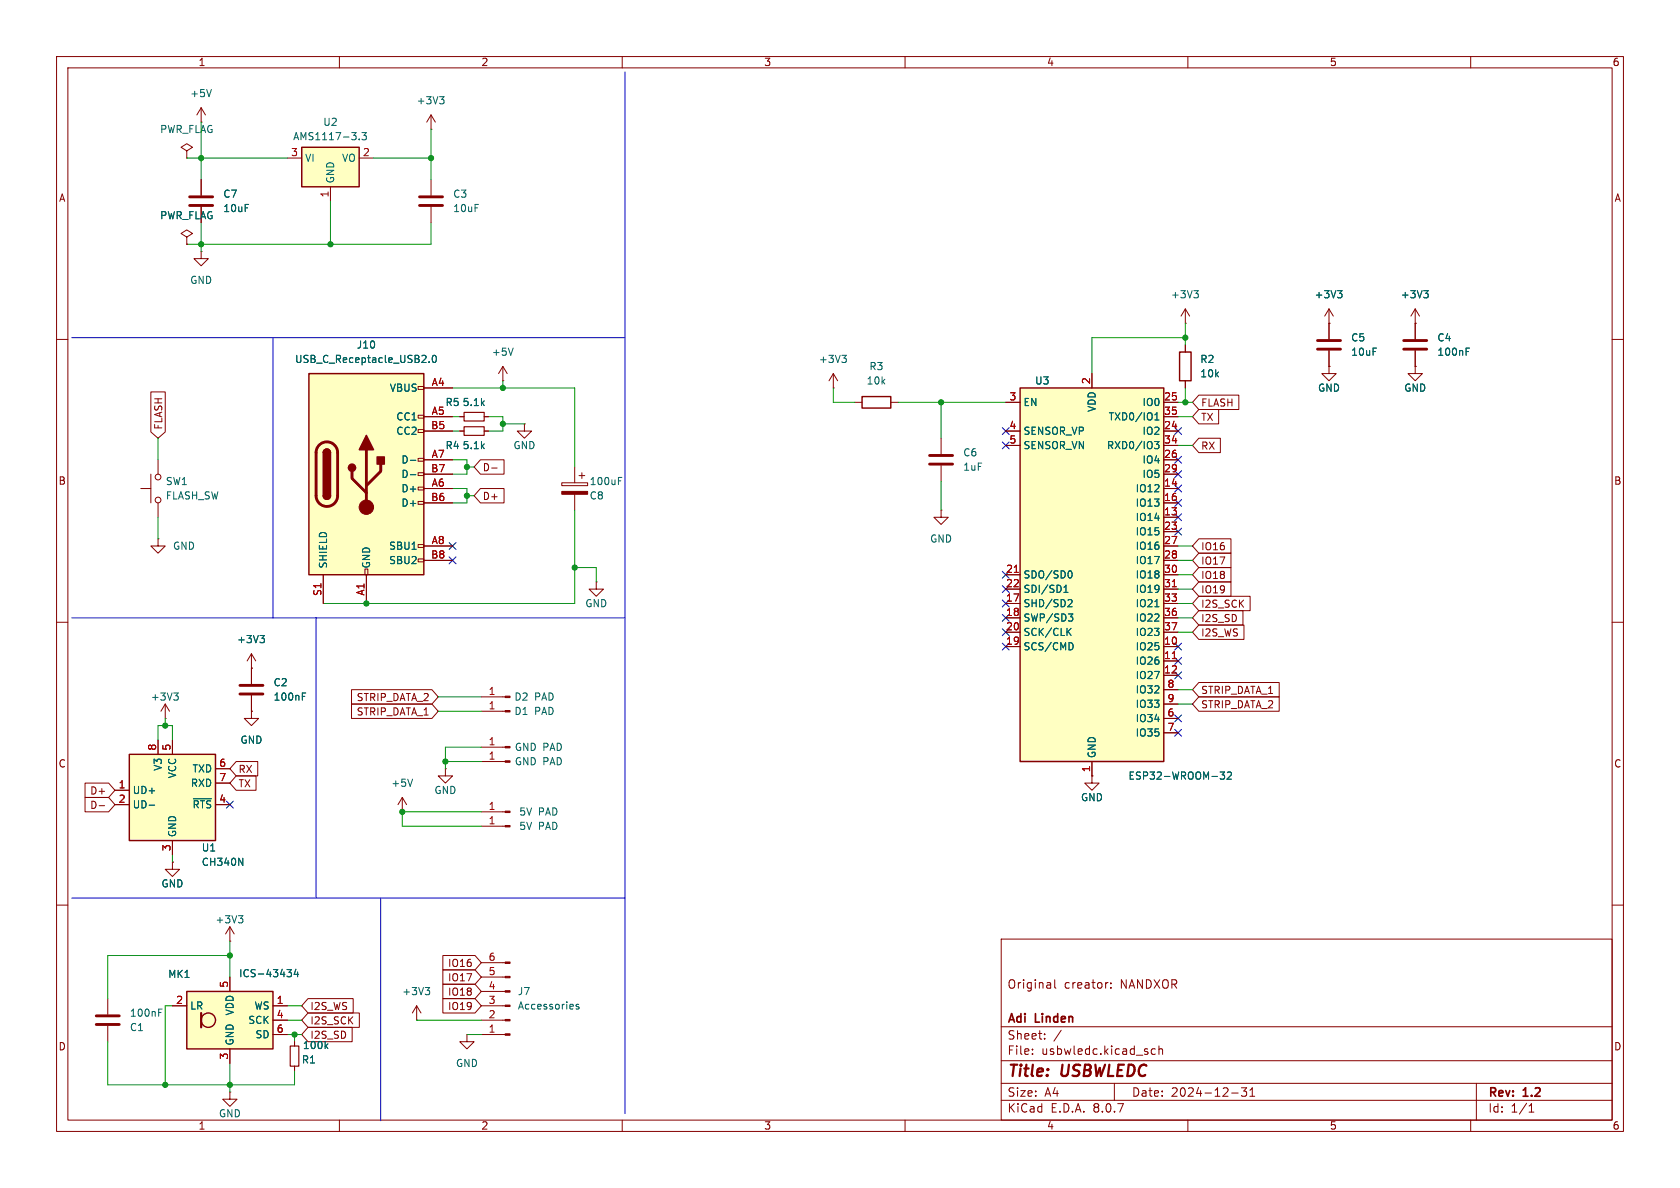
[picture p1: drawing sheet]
<svg xmlns="http://www.w3.org/2000/svg" width="297mm" height="210mm" viewBox="0 0 297 210" stroke-linecap="round" stroke-linejoin="round" font-family="sans-serif">
<g fill="none" stroke="#840000" stroke-width=".18">
<path d="M10 10h277v190h-277zM12 12h273v186h-273zM60 10v2M110 10v2M160 10v2M210 10v2M260 10v2M209.5 57.2h.1M209.5 54.6l-.7 1.3M209.5 54.6v2.6M209.5 54.6l.8 1.3M234.9 57.2h.1"/>
<path d="M234.9 54.6l-.7 1.3M234.9 54.6v5.3M234.9 54.6l.8 1.3M250.2 57.2h.1M250.2 54.6l-.8 1.3M250.2 54.6v5.3M250.2 54.6l.8 1.3M10 60h2M209.5 61v1.2M209.5 67.3v1.3M234.9 64.8v1.2h1.3l-1.3 1.3-1.2-1.3h1.2M234.9 64.8h.1"/>
<path d="M234.9 62v2.8M250.2 64.8v1.2h1.3l-1.3 1.3-1.3-1.3h1.3M250.2 64.8h.1M250.2 62v2.8M285 60h2M10 110h2M285 110h2M10 160h2M73.7 177.8l-.8 1.3M73.7 177.8v2.5M73.7 177.8l.7 1.3M177 166h108v32h-108z"/>
<path d="M186.5 173.2v1.3l.2 .2M195.9 173.7l-.3 .1M196.4 174.6v.1M196.4 173.8v.1M285 160h2M40.6 193v1.3h1.3l-1.3 1.3-1.2-1.3h1.2M40.6 193h.1M60 198v2M73.7 180.3h.1M110 198v2M160 198v2M177 194.5h108"/>
<path d="M177 191.5h108M177 187.5h108M177 181.5h108M182.5 186.3v.1M182.5 185.5v.1M184.7 183.6v.1M184.7 182.8v.1M187.6 182.1l-1.3 2M197 191.5v3M204.2 185.5l-.4-.1-.3 .3v.4l.2 .2h.5M204.9 185.5l.2-.1 .4 .1v.9M204.9 184.9v1.5"/>
<path d="M210 198v2M217.7 193.2h1.2M219.5 192.3h.9l-.5 .6 .4 .1v.7l-.2 .1h-.4l-.2-.1M221 193.8h.8M221 192.7l.4-.4v1.5M260 198v2M261 191.5v6.5M270.3 196.6h.9M270.3 195.5l.4-.4v1.5"/>
</g>
<path d="M211.1 51.4h.7l-.4 .5M211.6 51.9l.2 .2v.3l-.2 .2M236.5 51.4h.7l-.4 .5M237 51.9l.2 .2v.3l-.2 .2M251.7 51.4h.8l-.4 .5M252.2 51.9l.3 .2v.3l-.3 .2M259.2 62.1h.4M259.2 61.5h.6M75.2 174.6h.8l-.5 .5M75.7 175.1l.3 .2v.3l-.3 .2" fill="none" stroke="#006464" stroke-width=".18"/>
<path d="M208.5 62.2h2.1v5.1h-2.1z" fill="none" stroke="#840000" stroke-width=".25"/>
<path d="M232.9 61.7h4.1M232.9 60.2h4.1M248.2 61.7h4M248.2 60.2h4" fill="none" stroke="#840000" stroke-width=".51"/>
<path d="M180.3 68.6h25.4v66h-25.4z" fill="#ffffc2"/>
<path d="M180.3 68.6h25.4v66h-25.4z" fill="none" stroke="#840000" stroke-width=".25"/>
<g fill="none" stroke="#840000" stroke-width=".18">
<path d="M177.8 76.2h2.5M177.8 71.1h2.5M177.8 78.7h2.5M193 66v2.6M205.7 76.2h2.6M205.7 71.1h2.6M205.7 78.7h2.6M205.7 73.7h2.6M205.7 91.4h2.6M205.7 86.4h2.6M205.7 88.9h2.6M205.7 94h2.6"/>
<path d="M205.7 81.3h2.6M205.7 96.5h2.6M205.7 99.1h2.6M205.7 83.8h2.6M177.8 114.3h2.5M177.8 106.7h2.5M177.8 109.2h2.5M177.8 111.8h2.5M177.8 101.6h2.5M177.8 104.1h2.5M205.7 114.3h2.6M205.7 116.8h2.6"/>
<path d="M205.7 119.4h2.6M205.7 106.7h2.6M205.7 109.2h2.6M205.7 111.8h2.6M205.7 101.6h2.6M205.7 104.1h2.6M193 134.6v2.6M205.7 127h2.6M205.7 129.5h2.6M205.7 121.9h2.6M205.7 124.5h2.6M19 176.5v2.8"/>
<path d="M19 181.4v2.8"/>
</g>
<path d="M179.3 101.2h.7M207.3 116.4h.7M207.3 103.7h.7" fill="none" stroke="#a90000" stroke-width=".18"/>
<g fill="none" stroke="#006464" stroke-width=".18">
<path d="M204.1 78h.8l-.4 .5 .3 .2v.5l-.2 .1h-.4M204.2 74.2h.7M204.2 73.3l.3-.3v1.2M188.1 104.7h.7M188.1 103.8l.3-.4v1.3M188.8 111.6l.6 .7M188.9 108.5h.8l-.5 .5 .4 .1 .1 .5-.3 .2h-.3M189 106l.4 .1 .1 .3-.8 .9h.8M189.1 100.9a.68 .68 0 0 1 .5 .6 .68 .68 0 0 1-.5 .7M189.4 111.1l-.8 .7M189.5 113.7l.2 .5-.2 .6M204.2 107.3h.7"/>
<path d="M215.7 136.5h.8l-.4 .5 .3 .1v.5l-.1 .1-.6-.1M217 136.6l.5-.1 .2 .3-.8 .9h.8M28.1 179h.4M28.1 178.4h.6"/>
</g>
<path d="M17 179.6h4.1M17 181.1h4.1" fill="none" stroke="#840000" stroke-width=".51"/>
<path d="M54.6 66h20.3v35.6h-20.3z" fill="#ffffc2"/>
<g fill="none" stroke="#840000" stroke-width=".18">
<path d="M73.9 75.9h1v.6h-1zM73.9 73.4h1v.5h-1zM73.9 68.3h1v.5h-1zM74.9 68.6h5.1M74.9 73.7h5.1M74.9 76.2h5.1M73.9 98.8h1v.5h-1zM73.9 96.3h1v.5h-1zM73.9 88.6h1v.6h-1zM73.9 86.1h1v.5h-1zM73.9 83.6h1v.5h-1zM73.9 81h1v.5h-1z"/>
<path d="M74.9 86.4h5.1M74.9 81.3h5.1M74.9 96.5h5.1M74.9 88.9h5.1M74.9 83.8h5.1M74.9 99.1h5.1M57.1 101.6v5.1M64.5 100.6h.5v1h-.5zM64.8 101.6v5.1"/>
</g>
<path d="M54.6 66h20.3v35.6h-20.3zM57.1 87.6a.64 .64 0 0 0 .7 .7 .64 .64 0 0 0 .6-.7M57.1 80a.64 .64 0 0 1 .7-.6 .64 .64 0 0 1 .6 .6" fill="none" stroke="#840000" stroke-width=".25"/>
<path d="M56.4 78.7a1.9 1.9 0 0 1 2.1-.4 1.9 1.9 0 0 1 1.2 1.7v7.6a1.91 1.91 0 0 1-1.9 1.9 1.91 1.91 0 0 1-1.9-1.9v-7.7l.2-.7zM64.8 79.5v10.2M62.2 83.3v1.3l2.6 2.5M67.3 82v1.3l-2.5 2.6" fill="none" stroke="#840000" stroke-width=".51"/>
<g fill="#840000" stroke="#840000" stroke-width=".25">
<path d="M57.1 87.6h1.3a.64 .64 0 0 1-.6 .7 .64 .64 0 0 1-.7-.7z"/>
<path d="M57.1 80h1.3v7.6h-1.3z"/>
<path d="M57.3 79.6a.64 .64 0 0 1 .7-.2 .64 .64 0 0 1 .4 .6h-1.3z"/>
<path d="M64.8 77l1.2 2.5h-2.5z"/>
<path d="M66.7 80.8h1.2v1.2h-1.2z"/>
<circle cx="62.2" cy="82.7" r=".63"/>
</g>
<circle cx="64.8" cy="89.7" r="1.27" fill="#840000" stroke="#840000" stroke-width=".18"/>
<path d="M75.9 64v.1M76.6 62.9l.1-.1a.68 .68 0 0 1 .5 .6 .68 .68 0 0 1-.5 .7 .84 .84 0 0 1-.1-1.2zM72.5 81.4h1M72.5 83.9h1" fill="none" stroke="#006464" stroke-width=".18"/>
<path d="M22.9 133.4h15.2v15.2h-15.2z" fill="#ffffc2"/>
<path d="M22.9 133.4h15.2v15.2h-15.2z" fill="none" stroke="#840000" stroke-width=".25"/>
<g fill="none" stroke="#840000" stroke-width=".18">
<path d="M35.6 19.1v2.5M35.6 19.1l-.8 1.2M35.6 19.1l.7 1.2M33 26.7l1-.7-1-.6-1 .6 1 .7v1.2M33 27.9h.1M35.6 21.6h.1M35.6 31.8v2.7M35.6 36.6v2.8M76.2 31.8v2.7M76.2 36.6v2.8M35.6 44.5v1.2h1.2l-1.2 1.3-1.3-1.3h1.3M35.6 44.5h.1"/>
<path d="M81.3 76.2h.7M81.3 73.7h.7M85.6 76.2h.8M85.6 73.7h.8M88.9 67.3h.1M88.9 64.8l-.8 1.2M88.9 64.8v2.5M88.9 64.8l.8 1.2M92.7 74.9v1.3h1.3l-1.3 1.3-1.3-1.3h1.3M92.7 74.9h.1M27.9 95.3v1.2h1.3l-1.3 1.3-1.2-1.3h1.2M27.9 95.3h.1"/>
<path d="M20.3 139.7h2.6M27.9 130.8v2.6M30.5 130.8v2.6M38.1 135.9h2.5M38.1 138.4h2.5M20.3 142.2h2.6M30.5 152.4v1.3h1.2l-1.2 1.2-1.3-1.2h1.3M30.5 152.4h.1M30.5 148.6v2.5M38.1 142.2h2.5M40.6 166.4h.1M40.6 163.8l-.7 1.3"/>
<path d="M40.6 163.8v2.6M40.6 163.8l.8 1.3M52.1 184.2v.7M52.1 188.5v.7"/>
</g>
<path d="M37.4 15.8l-.4 1.3M90.7 61.5l-.4 1.3M26.4 142.3h.9M34.2 141.2h3.2M42.2 151.7l.7 1.3v-1.3M42.2 161.9h.7l-.4 .5M42.7 162.4l.2 .2v.3l-.2 .2M57.6 184.9l.4 .5M58 184.5l-.5 .5" fill="none" stroke="#006464" stroke-width=".18"/>
<path d="M82 75.4h3.6v1.6h-3.6zM82 72.9h3.6v1.5h-3.6zM51.3 184.9h1.5v3.6h-1.5z" fill="none" stroke="#840000" stroke-width=".2"/>
<path d="M33.5 36.3h4.1M33.5 34.8h4.1M74.2 36.3h4M74.2 34.8h4" fill="none" stroke="#840000" stroke-width=".51"/>
<path d="M53.3 26h10.2v7h-10.2z" fill="#ffffc2"/>
<path d="M53.3 26h10.2v7h-10.2z" fill="none" stroke="#840000" stroke-width=".25"/>
<path d="M50.8 27.9h2.5M58.4 33v2.6M63.5 27.9h2.5M33 41.9l1-.6-1-.7-1 .7 1 .6v1.3M33 43.2h.1M29.2 127h.1M29.2 124.5l-.8 1.2M29.2 124.5v2.5M29.2 124.5l.8 1.2" fill="none" stroke="#840000" stroke-width=".18"/>
<path d="M63.5 24.6v.1M64 23.4h.8l-.5 .5 .4 .1v.6l-.2 .1-.5-.1M30.7 122.5h.8l-.4 .5M31.3 123l.2 .2v.3l-.2 .3" fill="none" stroke="#006464" stroke-width=".18"/>
<path d="M33 175.3h15.3v10.1h-15.3z" fill="#ffffc2"/>
<g fill="none" stroke="#840000" stroke-width=".25">
<path d="M152.4 70.1h5.1v2h-5.1zM33 175.3h15.3v10.1h-15.3z"/>
<circle cx="36.8" cy="180.3" r="1.27"/>
</g>
<path d="M35.6 179.1v2.5" fill="none" stroke="#840000" stroke-width=".38"/>
<g fill="none" stroke="#840000" stroke-width=".18">
<path d="M35.6 31.8v2.7M35.6 36.6v2.8M76.2 22.9h.1M76.2 20.3l-.8 1.3M76.2 20.3v2.6M76.2 20.3l.8 1.3M33 43.2h.1M234.9 57.2h.1M234.9 57.2v2.7M250.2 57.2h.1M250.2 57.2v2.7M26.7 69.3h2.5v7.1l-1.3 1.1-1.2-1.1z"/>
<path d="M74.9 68.6h5.1M74.9 73.7h5.1M74.9 76.2h5.1M81.3 73.7h.7M81.3 76.2h.7M85.6 73.7h.8M85.6 76.2h.8M147.3 68.6h.1M147.3 66l-.7 1.3M147.3 66v2.6M147.3 66l.8 1.3M151.1 71.1h1.3"/>
<path d="M157.5 71.1h1.2M166.4 77.5v2.8M177.8 71.1h2.5M177.8 76.2h2.5M177.8 78.7h2.5M193 66v2.6M205.7 71.1h2.6M205.7 73.7h2.6M205.7 76.2h2.6M205.7 78.7h2.6M209.5 61v1.2M209.5 67.3v1.3"/>
<path d="M211.9 72.4h3.5v2.5h-3.5l-1.1-1.2zM211.9 77.5h3.8v2.5h-3.8l-1.1-1.3zM211.9 69.8h7.1v2.6h-7.1l-1.1-1.3zM234.9 64.8h.1M234.9 62v2.8M250.2 64.8h.1M250.2 62v2.8M24.9 86.4h1.8M26.7 83.8v5.1M27.9 81.3v2.5M27.9 88.9v2.5M74.9 86.4h5.1"/>
<path d="M74.9 81.3h5.1M74.9 96.5h5.1M74.9 88.9h5.1M74.9 83.8h5.1M74.9 99.1h5.1M84.9 86.4h4.2v2.5h-4.2l-1.1-1.3zM84.9 81.3h4.2v2.5h-4.2l-1.1-1.2zM86.9 82.7h1M99.3 85.3h4.6v.6h-4.6zM101.6 82.6v2.7M101.6 87.4v2.8M102.4 84.1h1"/>
<path d="M102.9 83.6v1M166.4 90.2v1.2h1.2l-1.2 1.3-1.3-1.3h1.3M166.4 90.2h.1M166.4 82.3v2.8M205.7 86.4h2.6M205.7 81.3h2.6M205.7 96.5h2.6M205.7 88.9h2.6M205.7 83.8h2.6M205.7 99.1h2.6M205.7 91.4h2.6M205.7 94h2.6"/>
<path d="M211.9 95.2h5.7v2.6h-5.7l-1.1-1.3zM211.9 97.8h5.7v2.5h-5.7l-1.1-1.2zM44.4 118.1h.1M44.4 115.6l-.7 1.2M44.4 115.6v5.3M44.4 115.6l.8 1.2M57.1 101.6v5.1M64.8 101.6v5.1M105.4 102.9v1.2h1.3l-1.3 1.3-1.3-1.3h1.3M105.4 102.9h.1M177.8 114.3h2.5M177.8 106.7h2.5"/>
<path d="M177.8 109.2h2.5M177.8 111.8h2.5M177.8 101.6h2.5M177.8 104.1h2.5M205.7 114.3h2.6M205.7 116.8h2.6M205.7 119.4h2.6M205.7 106.7h2.6M205.7 109.2h2.6M205.7 111.8h2.6M205.7 101.6h2.6M205.7 104.1h2.6"/>
<path d="M211.9 105.4h9.1v2.6h-9.1l-1.1-1.3zM211.9 102.9h5.7v2.5h-5.7l-1.1-1.3zM211.9 107.9h7.8v2.6h-7.8l-1.1-1.3zM211.9 110.5h8v2.5h-8l-1.1-1.2zM211.9 100.3h5.7v2.6h-5.7l-1.1-1.3zM15 138.4h4.2l1.1 1.3-1.1 1.3h-4.2zM20.3 139.7h2.6M27.9 130.8v2.6M30.5 130.8v2.6M38.1 135.9h2.5M38.1 138.4h2.5M41.8 137.2h3.5v2.5h-3.5l-1.2-1.3z"/>
<path d="M41.8 134.6h3.8v2.6h-3.8l-1.2-1.3zM44.4 125.7v1.3h1.3l-1.3 1.3-1.2-1.3h1.2M44.4 125.7h.1M44.4 122.9v2.8M62.1 121.9h14.3l1.1 1.3-1.1 1.3h-14.3zM62.1 124.5h14.3l1.1 1.2-1.1 1.3h-14.3zM78.7 135.9v1.3h1.3l-1.3 1.2-1.2-1.2h1.2M78.7 135.9h.1M85.1 134.6h4.2M85.1 132.1h4.2M85.1 125.7h4.2M85.1 123.2h4.2"/>
<path d="M193 137.2v1.2h1.3l-1.3 1.3-1.2-1.3h1.2M193 137.2h.1M193 134.6v2.6M205.7 127h2.6M205.7 129.5h2.6M205.7 121.9h2.6M205.7 124.5h2.6M211.9 120.6h14.2v2.6h-14.2l-1.1-1.3zM211.9 123.2h14.2v2.5h-14.2l-1.1-1.2zM15 141h4.2l1.1 1.2-1.1 1.3h-4.2zM17.5 142.4h1M20.3 142.2h2.6"/>
<path d="M30.5 152.4h.1M30.5 148.6v2.5M38.1 142.2h2.5M71.1 143.5h.1M71.1 141l-.7 1.2M71.1 141v2.5M71.1 141l.8 1.2M85.1 143.5h4.2M85.1 146.1h4.2M30.5 177.8h2.5M40.6 172.7v2.6M48.3 177.8h2.5"/>
<path d="M54.5 176.5h7.9v2.6h-7.9l-1.2-1.3zM54.5 179.1h9v2.5h-9l-1.2-1.3zM78.3 168.9h5.7l1.1 1.3-1.1 1.3h-5.7zM78.3 171.4h5.7l1.1 1.3-1.1 1.3h-5.7zM78.3 176.5h5.7l1.1 1.3-1.1 1.3h-5.7zM78.3 174h5.7l1.1 1.3-1.1 1.2h-5.7zM85.1 177.8h4.2M85.1 170.2h4.2M85.1 172.7h4.2M85.1 175.3h4.2M40.6 185.4v2.6M48.3 180.3h2.5"/>
<path d="M48.3 182.9h2.5M52.1 184.2v.7M52.1 188.5v.7M54.5 181.6h7.8v2.6h-7.8l-1.2-1.3zM82.5 182.9v1.3h1.3l-1.3 1.2-1.2-1.2h1.2M82.5 182.9h.1M85.1 180.3h4.2M85.1 182.9h4.2"/>
<circle cx="27.9" cy="88.4" r=".51"/>
<circle cx="27.9" cy="84.3" r=".51"/>
</g>
<g fill="none" stroke="#006464" stroke-width=".18">
<path d="M77.7 17.1h.8l-.4 .5M78.3 17.6l.2 .2v.3l-.2 .3M236.5 51.4h.7l-.4 .5M237 51.9l.2 .2v.3l-.2 .2M251.7 51.4h.8l-.4 .5M252.2 51.9l.3 .2v.3l-.3 .2M75.9 64v.1M76.6 62.9l.1-.1a.68 .68 0 0 1 .5 .6 .68 .68 0 0 1-.5 .7 .84 .84 0 0 1-.1-1.2zM148.8 62.8h.8l-.4 .5M149.4 63.3l.2 .2v.3l-.2 .3M204.1 78h.8l-.4 .5 .3 .2v.5l-.2 .1h-.4M204.2 74.2h.7"/>
<path d="M204.2 73.3l.3-.3v1.2M259.2 62.1h.4M259.2 61.5h.6M72.5 81.4h1M72.5 83.9h1M109.3 85h.5M109.3 84.4h.6M46 112.3h.7l-.4 .5M46.5 112.8l.2 .3v.3l-.2 .2M188.1 104.7h.7M188.1 103.8l.3-.4v1.3M188.8 111.6l.6 .7"/>
<path d="M188.9 108.5h.8l-.5 .5 .4 .1 .1 .5-.3 .2h-.3M189 106l.4 .1 .1 .3-.8 .9h.8M189.1 100.9a.68 .68 0 0 1 .5 .6 .68 .68 0 0 1-.5 .7M189.4 111.1l-.8 .7M189.5 113.7l.2 .5-.2 .6M204.2 107.3h.7M53.5 123.1h.4M53.5 122.5h.6M72.9 137.7l-.4 1.3M215.7 136.5h.8l-.4 .5 .3 .1v.5l-.1 .1-.6-.1M217 136.6l.5-.1 .2 .3-.8 .9h.8M26.4 142.3h.9"/>
<path d="M34.2 141.2h3.2M42.2 151.7l.7 1.3v-1.3M50.7 171.4h.8l-.4 .5 .4 .1v.4l-.2 .3h-.4M52.3 171.3l-.3 .9h.8M52.6 171.8v.9M102.3 177.6l-.3-.1-.2 .2 .1 .2 .4 .1v.3h-.5M57.6 184.9l.4 .5M58 184.5l-.5 .5"/>
</g>
<path d="M164.3 82h4.1M164.3 80.5h4.1M42.4 121.2h4.1M42.4 122.7h4.1" fill="none" stroke="#840000" stroke-width=".51"/>
<g fill="#840000" stroke="#840000" stroke-width=".18">
<path d="M89.3 134.5h.9v.2h-.9z"/>
<path d="M89.3 143.4h.9v.2h-.9z"/>
<path d="M89.3 145.9h.9v.3h-.9z"/>
<path d="M89.3 132h.9v.2h-.9z"/>
<path d="M89.3 125.6h.9v.3h-.9z"/>
<path d="M89.3 123.1h.9v.2h-.9z"/>
<path d="M99.3 86.9h4.6v.5h-4.6z"/>
<path d="M89.3 170.1h.9v.2h-.9z"/>
<path d="M89.3 172.6h.9v.2h-.9z"/>
<path d="M89.3 175.1h.9v.3h-.9z"/>
<path d="M89.3 177.7h.9v.2h-.9z"/>
<path d="M89.3 180.2h.9v.3h-.9z"/>
<path d="M89.3 182.8h.9v.2h-.9z"/>
</g>
<path d="M110.5 12.7v184.2M12.7 59.7h97.8M48.3 59.7v49.5M12.7 109.2h97.8M55.9 109.2v49.6M12.7 158.8h97.8M67.3 158.8v39.3" fill="none" stroke="#0000c2" stroke-width=".18"/>
<g fill="none" stroke="#009600" stroke-width=".18">
<path d="M33 27.9h17.8M35.6 21.6v10.2M35.6 39.4v5.1M58.4 35.6v7.6M66 27.9h10.2M76.2 39.4v3.8h-43.2M76.2 22.9v8.9M209.5 57.2v3.8M209.5 59.7h-16.5v6.3M27.9 77.5v3.8M80 68.6h21.6v14M80 76.2h1.3"/>
<path d="M80 73.7h1.3M86.4 73.7h2.5v2.5h-2.5M88.9 74.9h3.8M88.9 67.3v1.3M147.3 68.6v2.5h3.8M158.7 71.1h19.1M166.4 71.1v6.4M208.3 71.1h2.5M208.3 73.7h2.5M208.3 78.7h2.5M209.5 68.6v2.5M27.9 91.4v3.9"/>
<path d="M80 86.4h2.5v2.5h-2.5M80 81.3h2.5v2.5h-2.5M82.5 87.6h1.3M82.5 82.6h1.3M101.6 90.2v16.5h-44.5M166.4 85.1v5.1M208.3 96.5h2.5M208.3 99.1h2.5M101.6 100.3h3.8v2.6M208.3 106.7h2.5M208.3 111.8h2.5M208.3 109.2h2.5"/>
<path d="M208.3 104.1h2.5M208.3 101.6h2.5M27.9 130.8v-2.5h2.6v2.5M29.2 127v1.3M77.5 125.7h7.6M77.5 123.2h7.6M78.7 134.6h6.4M85.1 132.1h-6.4v3.8M208.3 121.9h2.5M208.3 124.5h2.5M30.5 151.1v1.3M85.1 143.5h-14v2.6h14"/>
<path d="M30.5 177.8h-1.3v14M40.6 168.9h-21.6v7.6M40.6 166.4v6.3M50.8 177.8h2.5M19 184.2v7.6h33.1v-2.6M40.6 188v5M50.8 182.9h2.5M50.8 180.3h2.5M52.1 182.9v1.3M73.7 180.3h11.4M82.5 182.9h2.6"/>
</g>
<g fill="none" stroke="#000084" stroke-width=".18">
<path d="M177.2 78.1l1.2 1.2M177.2 75.6l1.2 1.2M178.4 78.1l-1.2 1.2M178.4 75.6l-1.2 1.2M207.7 75.6l1.2 1.2M208.9 75.6l-1.2 1.2M79.4 98.5l1.2 1.2M79.4 95.9l1.2 1.2M80.6 98.5l-1.2 1.2M80.6 95.9l-1.2 1.2M207.7 80.7l1.2 1.2M207.7 88.3l1.2 1.2"/>
<path d="M207.7 90.8l1.2 1.2M207.7 93.4l1.2 1.2M207.7 85.8l1.2 1.2M207.7 83.2l1.2 1.2M208.9 80.7l-1.2 1.2M208.9 88.3l-1.2 1.2M208.9 90.8l-1.2 1.2M208.9 93.4l-1.2 1.2M208.9 85.8l-1.2 1.2M208.9 83.2l-1.2 1.2M177.2 111.2l1.2 1.2M177.2 103.5l1.2 1.2"/>
<path d="M177.2 113.7l1.2 1.2M177.2 106.1l1.2 1.2M177.2 108.6l1.2 1.2M177.2 101l1.2 1.2M178.4 111.2l-1.2 1.2M178.4 106.1l-1.2 1.2M178.4 113.7l-1.2 1.2M178.4 103.5l-1.2 1.2M178.4 108.6l-1.2 1.2M178.4 101l-1.2 1.2M207.7 116.2l1.2 1.2M207.7 113.7l1.2 1.2"/>
<path d="M207.7 118.8l1.2 1.2M208.9 116.2l-1.2 1.2M208.9 113.7l-1.2 1.2M208.9 118.8l-1.2 1.2M207.7 128.9l1.2 1.2M207.7 126.4l1.2 1.2M208.9 128.9l-1.2 1.2M208.9 126.4l-1.2 1.2M40 141.6l1.2 1.2M41.2 141.6l-1.2 1.2"/>
</g>
<path d="M179.3 101.2h.7M207.3 116.4h.7M207.3 103.7h.7" fill="none" stroke="#a90000" stroke-width=".18"/>
<g fill="#009600" stroke="#009600" stroke-width=".18">
<circle cx="71.1" cy="143.5" r=".46"/>
<circle cx="40.6" cy="168.9" r=".46"/>
<circle cx="64.8" cy="106.7" r=".46"/>
<circle cx="78.7" cy="134.6" r=".46"/>
<circle cx="29.2" cy="128.3" r=".46"/>
<circle cx="52.1" cy="182.9" r=".46"/>
<circle cx="29.2" cy="191.8" r=".46"/>
<circle cx="40.6" cy="191.8" r=".46"/>
<circle cx="88.9" cy="68.6" r=".46"/>
<circle cx="88.9" cy="74.9" r=".46"/>
<circle cx="166.4" cy="71.1" r=".46"/>
<circle cx="101.6" cy="100.3" r=".46"/>
<circle cx="76.2" cy="27.9" r=".46"/>
<circle cx="58.4" cy="43.2" r=".46"/>
<circle cx="82.5" cy="82.6" r=".46"/>
<circle cx="82.5" cy="87.6" r=".46"/>
<circle cx="35.6" cy="27.9" r=".46"/>
<circle cx="35.6" cy="43.2" r=".46"/>
<circle cx="209.5" cy="59.7" r=".46"/>
<circle cx="209.5" cy="71.1" r=".46"/>
</g>
<g font-size="2.8" fill="#840000">
<text x="178" y="190.9">Title:</text>
<text x="187.7" y="190.9">USBWLEDC</text>
</g>
<g font-size="2.1" fill="#840000">
<text x="178" y="175">Original</text>
<text x="188.1" y="175">creator:</text>
<text x="198.1" y="175">NANDXOR</text>
<text x="178" y="184">Sheet:</text>
<text x="178" y="181.2">Adi</text>
<text x="183.1" y="181.2">Linden</text>
<text x="178" y="186.7">File:</text>
<text x="184.1" y="186.7">usbwledc.kicad_sch</text>
<text x="178" y="196.9">KiCad</text>
<text x="178" y="194.1">Size:</text>
<text x="184.7" y="194.1">A4</text>
<text x="185.7" y="196.9">E.D.A.</text>
<text x="193.3" y="196.9">8.0.7</text>
<text x="200" y="194.1">Date:</text>
<text x="207" y="194.1">2024-12-31</text>
<text x="263" y="194.3">Rev:</text>
<text x="263" y="196.9">Id:</text>
<text x="267.1" y="196.9">1/1</text>
<text x="269.4" y="194.3">1.2</text>
</g>
<g font-size="1.8" fill="#840000">
<text x="35" y="11.9">1</text>
<text x="85" y="11.9">2</text>
<text x="135" y="11.9">3</text>
<text x="185" y="11.9">4</text>
<text x="235" y="11.9">5</text>
<text x="285" y="11.9">6</text>
<text x="10.3" y="35.9">A</text>
<text x="285.3" y="35.9">A</text>
<text x="28.9" y="76" transform="rotate(-90 28.9 76)">FLASH</text>
<text x="212.2" y="74.6">TX</text>
<text x="212.2" y="72.1">FLASH</text>
<text x="85.2" y="83.5">D-</text>
<text x="212.2" y="79.7">RX</text>
<text x="10.3" y="85.9">B</text>
<text x="85.2" y="88.6">D+</text>
<text x="285.3" y="85.9">B</text>
<text x="212.2" y="97.5">IO16</text>
<text x="212.2" y="100">IO17</text>
<text x="212.2" y="107.6">I2S_SCK</text>
<text x="212.2" y="105.1">IO19</text>
<text x="212.2" y="102.6">IO18</text>
<text x="212.2" y="110.2">I2S_SD</text>
<text x="212.2" y="112.7">I2S_WS</text>
<text x="63" y="124.1">STRIP_DATA_2</text>
<text x="212.2" y="122.9">STRIP_DATA_1</text>
<text x="212.2" y="125.4">STRIP_DATA_2</text>
<text x="63" y="126.7">STRIP_DATA_1</text>
<text x="10.3" y="135.9">C</text>
<text x="42.1" y="136.8">RX</text>
<text x="285.3" y="135.9">C</text>
<text x="15.8" y="140.7">D+</text>
<text x="15.8" y="143.2">D-</text>
<text x="42.1" y="139.4">TX</text>
<text x="79.1" y="171.1">IO16</text>
<text x="79.1" y="173.7">IO17</text>
<text x="54.8" y="178.8">I2S_WS</text>
<text x="79.1" y="178.8">IO19</text>
<text x="79.1" y="176.2">IO18</text>
<text x="10.3" y="185.9">D</text>
<text x="54.8" y="181.3">I2S_SCK</text>
<text x="54.8" y="183.8">I2S_SD</text>
<text x="285.3" y="185.9">D</text>
<text x="35" y="199.9">1</text>
<text x="85" y="199.9">2</text>
<text x="135" y="199.9">3</text>
<text x="185" y="199.9">4</text>
<text x="235" y="199.9">5</text>
<text x="285" y="199.9">6</text>
</g>
<g font-size="1.8" fill="#006464">
<text x="33.5" y="17.4">+5V</text>
<text x="28.2" y="23.7">PWR_FLAG</text>
<text x="57" y="22.5">U2</text>
<text x="73.6" y="18.6">+3V3</text>
<text x="51.7" y="25">AMS1117-3.3</text>
<text x="53.8" y="28.8">VI</text>
<text x="60.4" y="28.8">VO</text>
<text x="39.4" y="35.2">C7</text>
<text x="59.3" y="32.5" transform="rotate(-90 59.3 32.5)">GND</text>
<text x="80" y="35.2">C3</text>
<text x="28.2" y="39">PWR_FLAG</text>
<text x="39.4" y="37.7">10uF</text>
<text x="80" y="37.7">10uF</text>
<text x="33.5" y="50.4">GND</text>
<text x="206.9" y="52.9">+3V3</text>
<text x="232.3" y="52.9">+3V3</text>
<text x="247.5" y="52.9">+3V3</text>
<text x="52.1" y="64.4">USB_C_Receptacle_USB2.0</text>
<text x="63" y="61.8">J10</text>
<text x="86.9" y="63.1">+5V</text>
<text x="144.7" y="64.4">+3V3</text>
<text x="153.6" y="65.6">R3</text>
<text x="212.1" y="64.4">R2</text>
<text x="238.8" y="60.6">C5</text>
<text x="238.8" y="63.1">10uF</text>
<text x="254" y="60.6">C4</text>
<text x="254" y="63.1">100nF</text>
<text x="68.8" y="69.4">VBUS</text>
<text x="78.7" y="72">R5</text>
<text x="81.7" y="72">5.1k</text>
<text x="153.1" y="68.2">10k</text>
<text x="180.8" y="72">EN</text>
<text x="182.9" y="68.2">U3</text>
<text x="201.9" y="72">IO0</text>
<text x="212.1" y="66.9">10k</text>
<text x="232.9" y="69.4">GND</text>
<text x="248.2" y="69.4">GND</text>
<text x="70" y="74.5">CC1</text>
<text x="70" y="77.1">CC2</text>
<text x="180.8" y="77.1">SENSOR_VP</text>
<text x="193.9" y="72.9" transform="rotate(-90 193.9 72.9)">VDD</text>
<text x="195.9" y="74.5">TXD0/IO1</text>
<text x="201.9" y="77.1">IO2</text>
<text x="70.9" y="82.1">D-</text>
<text x="78.7" y="79.6">R4</text>
<text x="81.7" y="79.6">5.1k</text>
<text x="90.7" y="79.6">GND</text>
<text x="170.2" y="80.9">C6</text>
<text x="170.2" y="83.4">1uF</text>
<text x="180.8" y="79.6">SENSOR_VN</text>
<text x="195.6" y="79.6">RXD0/IO3</text>
<text x="201.9" y="82.1">IO4</text>
<text x="29.2" y="86">SW1</text>
<text x="29.2" y="88.5">FLASH_SW</text>
<text x="70.9" y="87.2">D+</text>
<text x="70.9" y="89.8">D+</text>
<text x="70.9" y="84.7">D-</text>
<text x="104.1" y="88.5">C8</text>
<text x="104.1" y="86">100uF</text>
<text x="200.7" y="87.2">IO12</text>
<text x="200.7" y="89.8">IO13</text>
<text x="201.9" y="84.7">IO5</text>
<text x="200.7" y="92.3">IO14</text>
<text x="200.7" y="94.8">IO15</text>
<text x="30.5" y="97.4">GND</text>
<text x="58" y="100.6" transform="rotate(-90 58 100.6)">SHIELD</text>
<text x="65.6" y="100.6" transform="rotate(-90 65.6 100.6)">GND</text>
<text x="68.7" y="97.4">SBU1</text>
<text x="68.7" y="99.9">SBU2</text>
<text x="164.3" y="96.1">GND</text>
<text x="200.7" y="97.4">IO16</text>
<text x="200.7" y="99.9">IO17</text>
<text x="103.4" y="107.5">GND</text>
<text x="180.8" y="107.5">SHD/SD2</text>
<text x="180.8" y="102.5">SDO/SD0</text>
<text x="180.8" y="105">SDI/SD1</text>
<text x="200.7" y="102.5">IO18</text>
<text x="200.7" y="105">IO19</text>
<text x="200.7" y="107.5">IO21</text>
<text x="41.8" y="113.9">+3V3</text>
<text x="180.8" y="110.1">SWP/SD3</text>
<text x="180.8" y="112.6">SCK/CLK</text>
<text x="200.7" y="110.1">IO22</text>
<text x="200.7" y="112.6">IO23</text>
<text x="180.8" y="115.2">SCS/CMD</text>
<text x="200.7" y="115.2">IO25</text>
<text x="200.7" y="117.7">IO26</text>
<text x="26.6" y="124.1">+3V3</text>
<text x="48.3" y="121.5">C2</text>
<text x="48.3" y="124.1">100nF</text>
<text x="90.8" y="124.1">D2</text>
<text x="94.5" y="124.1">PAD</text>
<text x="200.7" y="120.2">IO27</text>
<text x="200.7" y="122.8">IO32</text>
<text x="200.7" y="125.3">IO33</text>
<text x="42.4" y="131.7">GND</text>
<text x="90.8" y="126.6">D1</text>
<text x="94.5" y="126.6">PAD</text>
<text x="200.7" y="127.9">IO34</text>
<text x="200.7" y="130.4">IO35</text>
<text x="28.8" y="136.4" transform="rotate(-90 28.8 136.4)">V3</text>
<text x="31.3" y="137.7" transform="rotate(-90 31.3 137.7)">VCC</text>
<text x="33.9" y="136.8">TXD</text>
<text x="90.9" y="135.5">GND PAD</text>
<text x="90.9" y="132.9">GND PAD</text>
<text x="193.9" y="134.1" transform="rotate(-90 193.9 134.1)">GND</text>
<text x="23.4" y="140.6">UD+</text>
<text x="23.4" y="143.1">UD-</text>
<text x="33.6" y="139.3">RXD</text>
<text x="33.9" y="143.1">~{RTS}</text>
<text x="69.1" y="139.3">+5V</text>
<text x="76.7" y="140.6">GND</text>
<text x="191" y="141.8">GND</text>
<text x="199.4" y="138">ESP32-WROOM-32</text>
<text x="31.3" y="148.1" transform="rotate(-90 31.3 148.1)">GND</text>
<text x="91.7" y="144.4">5V</text>
<text x="91.7" y="146.9">5V</text>
<text x="95.2" y="144.4">PAD</text>
<text x="95.2" y="146.9">PAD</text>
<text x="35.6" y="153.3">CH340N</text>
<text x="35.6" y="150.7">U1</text>
<text x="28.4" y="157.1">GND</text>
<text x="38" y="163.4">+3V3</text>
<text x="29.6" y="173.1">MK1</text>
<text x="42.2" y="172.9">ICS-43434</text>
<text x="22.9" y="179.9">100nF</text>
<text x="33.5" y="178.7">LR</text>
<text x="41.5" y="179.6" transform="rotate(-90 41.5 179.6)">VDD</text>
<text x="44.9" y="178.7">WS</text>
<text x="71" y="176.1">+3V3</text>
<text x="91.4" y="176.1">J7</text>
<text x="91.4" y="178.7">Accessories</text>
<text x="22.9" y="182.5">C1</text>
<text x="41.5" y="184.9" transform="rotate(-90 41.5 184.9)">GND</text>
<text x="43.8" y="181.2">SCK</text>
<text x="45.1" y="183.7">SD</text>
<text x="53.5" y="185.6">100k</text>
<text x="53.3" y="188.2">R1</text>
<text x="80.5" y="188.8">GND</text>
<text x="38.6" y="197.7">GND</text>
</g>
<g font-size="1.8" fill="#a90000">
<text x="51.4" y="27.7">3</text>
<text x="64.1" y="27.7">2</text>
<text x="58.2" y="35" transform="rotate(-90 58.2 35)">1</text>
<text x="76.2" y="68.3">A4</text>
<text x="178.4" y="70.9">3</text>
<text x="192.8" y="68" transform="rotate(-90 192.8 68)">2</text>
<text x="205.7" y="70.9">25</text>
<text x="76.1" y="75.9">B5</text>
<text x="76.2" y="73.4">A5</text>
<text x="178.4" y="75.9">4</text>
<text x="205.7" y="75.9">24</text>
<text x="205.7" y="73.4">35</text>
<text x="76.1" y="83.6">B7</text>
<text x="76.2" y="81">A7</text>
<text x="178.4" y="78.5">5</text>
<text x="205.7" y="81">26</text>
<text x="205.7" y="83.6">29</text>
<text x="205.7" y="78.5">34</text>
<text x="76.1" y="88.6">B6</text>
<text x="76.2" y="86.1">A6</text>
<text x="205.7" y="86.1">14</text>
<text x="205.7" y="88.6">16</text>
<text x="205.7" y="91.2">13</text>
<text x="205.7" y="93.7">23</text>
<text x="76.1" y="98.8">B8</text>
<text x="76.2" y="96.3">A8</text>
<text x="177.8" y="101.3">21</text>
<text x="205.7" y="96.3">27</text>
<text x="205.7" y="98.8">28</text>
<text x="205.7" y="101.3">30</text>
<text x="56.9" y="105.5" transform="rotate(-90 56.9 105.5)">S1</text>
<text x="64.5" y="105.4" transform="rotate(-90 64.5 105.4)">A1</text>
<text x="177.8" y="106.4">17</text>
<text x="177.8" y="103.9">22</text>
<text x="205.7" y="103.9">31</text>
<text x="205.7" y="106.4">33</text>
<text x="177.8" y="109">18</text>
<text x="177.8" y="111.5">20</text>
<text x="205.7" y="109">36</text>
<text x="205.7" y="111.5">37</text>
<text x="177.8" y="114">19</text>
<text x="205.7" y="114">10</text>
<text x="205.7" y="116.6">11</text>
<text x="205.7" y="119.1">12</text>
<text x="86.3" y="125.5">1</text>
<text x="86.3" y="122.9">1</text>
<text x="206.3" y="121.7">8</text>
<text x="206.3" y="124.2">9</text>
<text x="86.3" y="131.8">1</text>
<text x="206.3" y="126.7">6</text>
<text x="206.3" y="129.3">7</text>
<text x="27.7" y="132.8" transform="rotate(-90 27.7 132.8)">8</text>
<text x="30.2" y="132.8" transform="rotate(-90 30.2 132.8)">5</text>
<text x="38.7" y="135.6">6</text>
<text x="86.3" y="134.4">1</text>
<text x="192.8" y="136.6" transform="rotate(-90 192.8 136.6)">1</text>
<text x="20.9" y="139.4">1</text>
<text x="20.9" y="142">2</text>
<text x="38.7" y="142">4</text>
<text x="38.7" y="138.2">7</text>
<text x="86.3" y="143.3">1</text>
<text x="86.3" y="145.8">1</text>
<text x="30.2" y="150.6" transform="rotate(-90 30.2 150.6)">3</text>
<text x="86.3" y="172.5">5</text>
<text x="86.3" y="169.9">6</text>
<text x="31" y="177.5">2</text>
<text x="40.4" y="174.7" transform="rotate(-90 40.4 174.7)">5</text>
<text x="48.8" y="177.5">1</text>
<text x="86.3" y="177.5">3</text>
<text x="86.3" y="175">4</text>
<text x="48.8" y="180.1">4</text>
<text x="48.8" y="182.6">6</text>
<text x="86.3" y="182.6">1</text>
<text x="86.3" y="180.1">2</text>
<text x="40.4" y="187.4" transform="rotate(-90 40.4 187.4)">3</text>
</g>
</svg>
